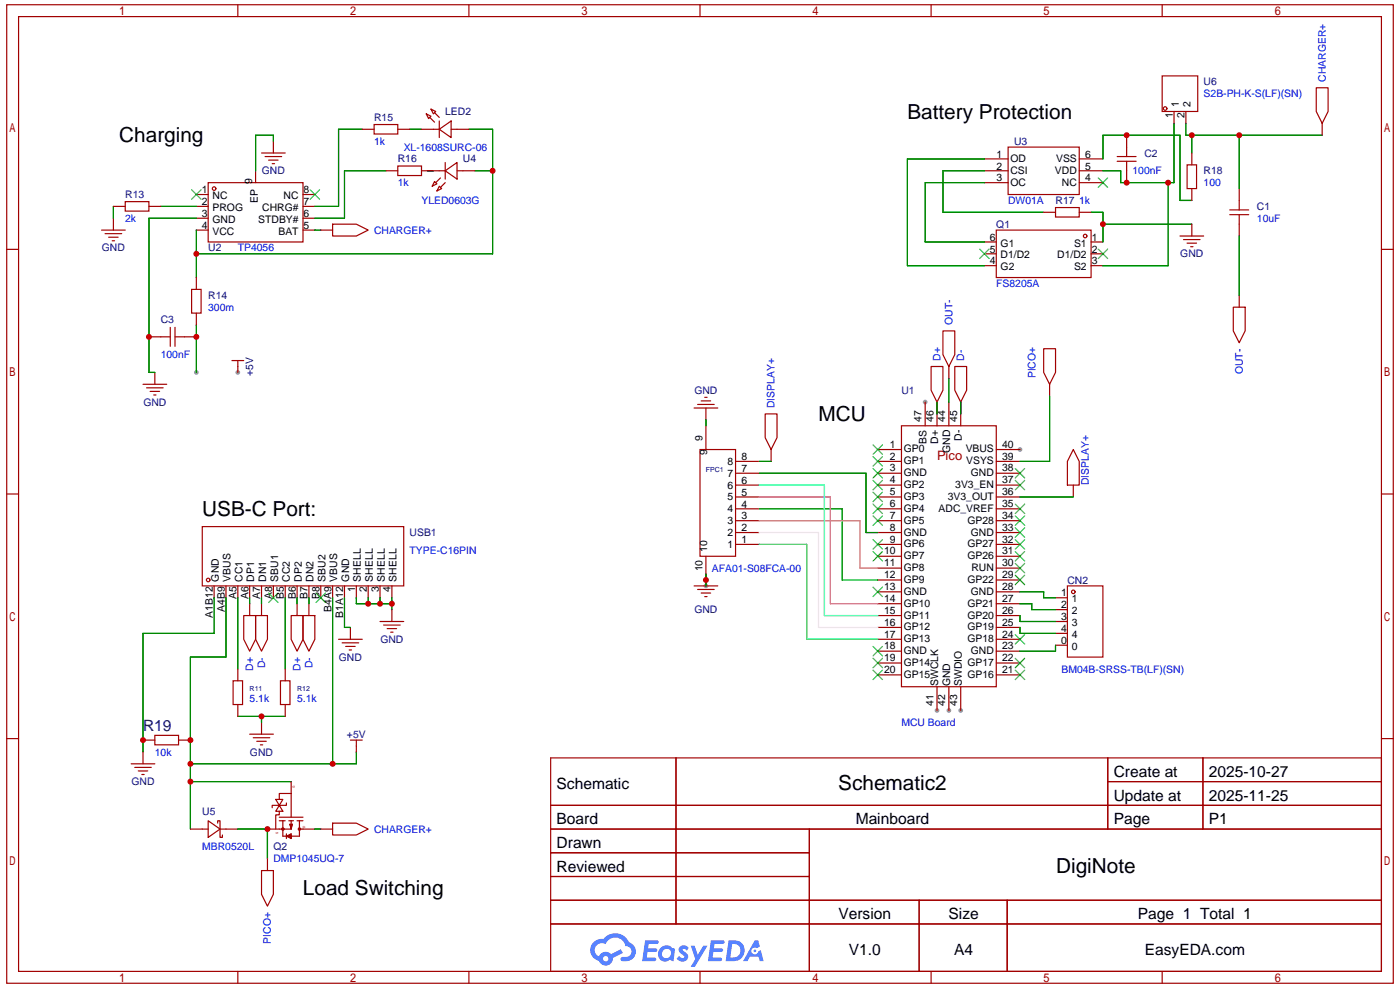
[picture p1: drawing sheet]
<svg xmlns="http://www.w3.org/2000/svg" width="297mm" height="210mm" viewBox="0 0 297 210" stroke-linecap="round" stroke-linejoin="round" font-family="sans-serif">
<g fill="#999">
<circle cx="203.9" cy="150.7" r=".5"/>
<circle cx="201.4" cy="150.7" r=".5"/>
<circle cx="198.9" cy="150.7" r=".5"/>
<circle cx="216.5" cy="95.3" r=".5"/>
<circle cx="196.4" cy="85.3" r=".5"/>
<circle cx="50.5" cy="79" r=".5"/>
<circle cx="41.7" cy="79" r=".5"/>
<circle cx="149.8" cy="124.3" r=".5"/>
</g>
<g fill="none" stroke="#a10000" stroke-width=".25">
<path d="M1.4 1h294.4v207.5h-294.4zM3.9 3.5h289.3v202.5h-289.3zM50.5 1v2.5M99.5 1v2.5M148.6 1v2.5M197.6 1v2.5M246.7 1v2.5M1.4 52.9h2.5M293.2 52.9h2.6M1.4 104.8h2.5M293.2 104.8h2.6M1.4 156.7h2.5"/>
<path d="M293.2 156.7h2.6M116.9 160.7h176.3v45.3h-176.3zM116.9 170.8h176.3M116.9 175.8h176.3M143.5 160.7v35.3M171.8 175.8v30.2M235.1 160.7v15.1M235.1 165.8h58.1M255.4 160.7v15.1M116.9 180.9h54.9M116.9 190.9h176.3M116.9 185.9h54.9"/>
<path d="M116.9 196h176.3M195.1 190.9v15.1M213.8 190.9v15.1M50.5 206v2.5M99.5 206v2.5M148.6 206v2.5M197.6 206v2.5M246.7 206v2.5"/>
</g>
<g fill="#5487ff">
<path d="M144.4 200.8a1.29 1.29 0 0 1 1.8 .2l-.4 .7a.54 .54 0 0 0-.9-.3l.1 .2a1.27 1.27 0 0 1 .8 2 1.52 1.52 0 0 1-2.2-.3l.5-.6 .8 .5a.31 .31 0 0 0 .4-.3 .31 .31 0 0 0-.3-.3 1.11 1.11 0 0 1-.6-1.8z"/>
<path d="M146.6 200.6h.8l.7 1.9 1.2-1.9h.9l-2.7 4.5h-.9l1-1.7z"/>
<path d="M136.9 199.4h1.7a1.29 1.29 0 0 1 1.2 .2 .39 .39 0 0 1-.4 .6h-1.7l-.1 .9h1.6a.39 .39 0 0 1 .3 .5 .39 .39 0 0 1-.4 .3h-1.6l-.2 1.2h1.3a.45 .45 0 0 1 .5 .1 .45 .45 0 0 1 .2 .5l-.4 .2h-2.6z"/>
<path d="M150.9 199.4h1.6a1.31 1.31 0 0 1 1.3 .2 .39 .39 0 0 1-.4 .6h-1.7l-.2 .9h1.7a.39 .39 0 0 1 .3 .5 .39 .39 0 0 1-.4 .3h-1.7l-.1 1.2h1.3a.45 .45 0 0 1 .5 .1 .45 .45 0 0 1 .1 .5l-.3 .2h-2.6z"/>
<path d="M160.2 199.4h.7l.4 1.4-.6 .3a.75 .75 0 0 0-1.1 .3 .75 .75 0 0 0 .4 1 .75 .75 0 0 0 1-.6l.5-.3 .6 2.4h-.8l-.3-1h-1.8l-.5 1h-1z"/>
<path d="M154.7 199.4l-.7 4.5h1.5a2.25 2.25 0 0 0 2.6-2.3 2.25 2.25 0 0 0-2.7-2.2zM155.4 200.2a1.49 1.49 0 0 1 1.8 1.5 1.49 1.49 0 0 1-1.9 1.4h-.3z"/>
<path d="M140.1 201.2a1.57 1.57 0 0 0-.1 2.2 1.57 1.57 0 0 0 2.2 .1l.8 .4 .3-2.5-.2-.3h-.4a1.58 1.58 0 0 0-2.6 .1zM140.8 201.6a.97 .97 0 0 1 1.6 .4 .97 .97 0 0 1-1 1.2 .93 .93 0 0 1-.9-.6 .93 .93 0 0 1 .3-1z"/>
<path d="M126 199.8a2.34 2.34 0 0 0 1.1 4 1.53 1.53 0 0 0 1.8 1 1.53 1.53 0 0 0 1.2-1.6l2.1-1.1-.4-.8-2.1 1.1a1.56 1.56 0 0 0-2.6 .4 1.48 1.48 0 0 1-.7-2 1.48 1.48 0 0 1 2.2-.5 2.21 2.21 0 0 1 2.2-1.4 2.21 2.21 0 0 1 2 1.8 1.15 1.15 0 0 1 1.2 1 1.15 1.15 0 0 1-1 1.3h-.7a.46 .46 0 0 0-.6 .3 .46 .46 0 0 0 .4 .6 2.15 2.15 0 0 0 2.5-1 2.15 2.15 0 0 0-.3-2.6l-.8-.4a3.2 3.2 0 0 0-5.4-.8l-1.1 .1zM128 203.3a.6 .6 0 0 1 1.2 0 .6 .6 0 0 1-1.2 0z"/>
<circle cx="160.2" cy="201.7" r=".28"/>
</g>
<g fill="none" stroke="#a10000" stroke-width=".25">
<path d="M246.7 16.1h7.5v7.5h-7.5zM279.4 18.6h2.5v5l-1.2 2.6-1.3-2.6zM44.2 38.7h20.1v12.6h-20.1zM54.3 36.2v2.5M55.5 32.5h5M56.3 33.2h3.5M57 34h2M57.8 34.7h.5M58 29.9v2.6M76.9 27.4h2.5M79.4 26.4h5v2h-5zM81.9 36.2h2.5"/>
<path d="M84.4 35.2h5.1v2h-5.1zM84.4 27.4h2.6M89.5 36.2h5M89.5 27.4h3.7M90.5 24.1l1 .6-.5 .5zM91.2 24.9l1 1M91.5 23.1l1 .5-.5 .5zM92.2 38.5l.5 .5-1 .5zM92.2 23.9l1 1M93.2 39.5l.5 .5-1 .5zM93.2 27.4l2.6-1.7v3.5zM93.2 25.7v3.5"/>
<path d="M93.5 37.7l-1 1M94.5 36.2l2.5-1.7v3.5zM94.5 38.7l-1 1M94.5 34.5v3.5M95.8 27.4h3.7M97 36.2h3.8M209 33.7h5M209 36.2h5M209 38.7h5M214 31.2h15.1v10.1h-15.1zM229.1 33.7h5M229.1 36.2h5"/>
<path d="M229.1 38.7h5M237.1 33.2h4.1M237.1 34.2h4.1M239.2 28.7v4.5M239.2 34.2v4.5M249.2 23.6v2.6M251.7 23.6v2.6M252 35h2v5h-2zM253 32.5v2.5M253 40v2.5M263.1 40v4.5M280.7 26.2v2.5"/>
<path d="M21.6 48.8h5M22.3 49.6h3.5M23.1 50.3h2M23.8 51.1h.5M24.1 43.8h2.5M24.1 46.3v2.5M26.6 42.8h5v2h-5zM31.6 43.8h2.5M41.7 41.3h2.5M41.7 43.8h2.5M41.7 46.3h2.5M41.7 48.8h2.5"/>
<path d="M41.7 58.9v2.5M64.3 41.3h2.5M64.3 43.8h2.5M64.3 46.3h2.5M64.3 48.8h2.5M68.1 48.8h2.5M70.6 47.5h5l2.6 1.3-2.6 1.3h-5zM209 51.3h2.5M209 53.8h2.5M209 56.3h2.5M211.5 48.8h20.1v10.1h-20.1zM221.5 45h2.6"/>
<path d="M224.1 44h5v2h-5zM229.1 45h2.5M231.6 51.3h2.5M231.6 53.8h2.5M231.6 56.3h2.5M250.5 50.1h5M251.2 50.8h3.5M252 51.6h2M252.7 52.3h.5M253 47.5v2.6M261 44.5h4.1M261 45.5h4.1"/>
<path d="M263.1 45.5v4.6M31.6 71.4h4.5M32.9 79v2.5M36.1 69.4v4.1M37.1 69.4v4.1M37.1 71.4h4.6M40.7 61.4h2v5h-2zM41.7 66.4v2.5M49.2 76.5h2.5M50.5 76.5v2.5M197.6 77.7h2.6v5.1l-1.3 2.5-1.3-2.5zM200.2 70.2h2.5v5l-1.3 2.5-1.2-2.5z"/>
<path d="M201.4 77.7v2.5M202.7 77.7h2.5v5.1l-1.3 2.5-1.2-2.5zM221.5 74h2.6v5l-1.3 2.5-1.3-2.5zM261.8 65.2h2.5v5l-1.2 2.5-1.3-2.5zM263.1 62.6v2.6M30.4 81.5h5M31.1 82.3h3.5M31.9 83h2M32.6 83.8h.5M147.3 86.5h5.1M148.1 85.8h3.5M148.6 95.3h7.5v22.7h-7.5z"/>
<path d="M148.8 85h2.1M149.6 84.3h.5M149.8 86.5v2.6M149.8 90.3v5M156.1 97.9h5.1M162.4 87.8h2.5v5l-1.2 2.5-1.3-2.5zM163.7 95.3v2.6M186.3 95.3h5.1M186.3 97.9h5.1M191.4 90.3h20.1v55.4h-20.1zM196.4 85.3v5M198.9 85.3v5"/>
<path d="M201.4 85.3v5M203.9 85.3v5M211.5 95.3h5M211.5 97.9h5M222.8 81.5v2.5M227.8 95.3l1.3 2.6v5h-2.5v-5zM42.9 111.7h42.8v12.6h-42.8zM149.8 118v6.3M156.1 100.4h5.1M156.1 102.9h5.1M156.1 105.4h5.1M156.1 107.9h5.1"/>
<path d="M156.1 110.4h5.1M156.1 113h5.1M156.1 115.5h5.1M186.3 100.4h5.1M186.3 102.9h5.1M186.3 105.4h5.1M186.3 107.9h5.1M186.3 110.4h5.1M186.3 113h5.1M186.3 115.5h5.1M186.3 118h5.1M211.5 100.4h5"/>
<path d="M211.5 102.9h5M211.5 105.4h5M211.5 107.9h5M211.5 110.4h5M211.5 113h5M211.5 115.5h5M211.5 118h5M227.8 102.9v2.5M45.5 124.3v2.5M48 124.3v2.5M50.5 124.3v2.5M51.7 130.6h2.6v5l-1.3 2.5-1.3-2.5z"/>
<path d="M53 124.3v2.5M53 128v2.6M54.3 130.6h2.5v5l-1.3 2.5-1.2-2.5zM55.5 124.3v2.5M55.5 128v2.6M58 124.3v2.5M60.5 124.3v2.5M61.8 130.6h2.5v5l-1.2 2.5-1.3-2.5zM63.1 124.3v2.5M63.1 128v2.6M64.3 130.6h2.5v5l-1.2 2.5-1.3-2.5zM65.6 124.3v2.5"/>
<path d="M65.6 128v2.6M68.1 124.3v2.5M70.6 124.3v2.5M71.9 135.6h5M72.6 136.3h3.5M73.1 124.3v2.5M73.4 137.1h2M74.1 137.9h.5M74.4 133.1v2.5M75.6 124.3v2.5M78.2 124.3v2.5M80.7 124.3v2.5"/>
<path d="M80.7 131.8h5M81.4 132.6h3.5M82.2 133.3h2M82.9 134.1h.5M83.2 124.3v2.5M83.2 129.3v2.5M147.3 124.3h5.1M148.1 125h3.5M148.8 125.8h2.1M149.6 126.5h.5M186.3 120.5h5.1M186.3 123h5.1"/>
<path d="M186.3 125.5h5.1M186.3 128h5.1M186.3 130.6h5.1M186.3 133.1h5.1M186.3 135.6h5.1M186.3 138.1h5.1M211.5 120.5h5M211.5 123h5M211.5 125.5h5M211.5 128h5M211.5 130.6h5M211.5 133.1h5"/>
<path d="M211.5 135.6h5M211.5 138.1h5M224.1 131.8h2.5M224.1 126.8h2.5M224.1 129.3h2.5M224.1 134.3h2.5M224.1 136.8h2.5M226.6 124.3h7.5v15.1h-7.5zM30.4 157h2.5M30.4 159.5v2.5M32.9 156h5v2h-5zM37.9 157h2.5"/>
<path d="M49.5 144.4h2v5h-2zM50.5 141.9v2.5M50.5 149.4v2.5M53 155.7h5M53.8 156.5h3.5M54.5 157.2h2M55.3 158h.5M55.5 153.2v2.5M59.5 144.4h2.1v5h-2.1zM60.5 141.9v2.5M60.5 149.4v2.5M74.4 157h2.5"/>
<path d="M75.6 157v2.5M186.3 140.6h5.1M186.3 143.1h5.1M198.9 145.7v5M201.4 145.7v5M203.9 145.7v5M211.5 140.6h5M211.5 143.1h5M27.8 162h5.1M28.6 162.8h3.5M29.4 163.5h2M30.1 164.3h.5"/>
<path d="M40.4 175.8h3.8M44.2 174.1l2.5 1.7-2.5 1.8zM46.2 174.6v-.5h.5v3.5h.5v-.5M46.7 175.8h3.8M56.8 175.8h5M58.5 169.6h1.5l-.7 1.2zM59.3 170.8l.7 1.3h-1.5zM59.3 172.1v.7h-.8v3M59.3 174.1h1.2M59.3 173.3h5M60 174.1v3.3h3.6v-3.3M60.8 170.3v.5h-3v.5"/>
<path d="M60.8 177.4l1-.6v1.1zM60.8 176.8v1.1M61.3 174.1h1M61.3 177.4l.5 .2M61.3 177.4l.3 .2M61.6 174.8l.2 1M61.6 174.8h.5M61.6 174.8l.2 .8 .3-.8M61.6 174.8l.2 .5M61.6 177.1l-.3 .3M61.8 168.3h-2.5v1.3M61.8 165.8v7.5"/>
<path d="M61.8 174.1v1.7M61.8 177.1l-.5 .3M62.1 174.8l-.3 1M63.1 174.1h1.2M63.6 175.8h3.2M68.1 175.8h2.5M70.6 174.6h5l2.6 1.2-2.6 1.3h-5zM55.5 184.6h2.5v5.1l-1.2 2.5-1.3-2.5zM56.8 182.1v2.5"/>
<circle cx="45.4" cy="40" r=".38"/>
<circle cx="247.3" cy="23" r=".38"/>
<circle cx="230.3" cy="50.1" r=".38"/>
<circle cx="44.2" cy="123" r=".38"/>
<circle cx="227.8" cy="125.5" r=".38"/>
<circle cx="60" cy="175.8" r=".25"/>
<circle cx="63.6" cy="175.8" r=".25"/>
</g>
<g fill="none" stroke="#3c3" stroke-width=".25">
<path d="M233.1 37.7l2 2M235.1 37.7l-2 2M40.7 40.2l2 2.1M42.7 40.2l-2 2.1M65.8 40.2l2 2.1M67.8 40.2l-2 2.1M208 52.8l2 2M210 52.8l-2 2M233.1 52.8l2 2M235.1 52.8l-2 2M185.3 99.4l2 2M185.3 96.9l2 2"/>
<path d="M185.3 94.3l2 2M187.3 99.4l-2 2M187.3 96.9l-2 2M187.3 94.3l-2 2M215.5 99.4l2 2M217.5 99.4l-2 2M185.3 117l2 2M185.3 114.5l2 2M185.3 109.4l2 2M185.3 106.9l2 2M185.3 104.4l2 2M185.3 101.9l2 2"/>
<path d="M187.3 117l-2 2M187.3 114.5l-2 2M187.3 109.4l-2 2M187.3 106.9l-2 2M187.3 104.4l-2 2M187.3 101.9l-2 2M215.5 101.9l2 2M215.5 106.9l2 2M215.5 109.4l2 2M215.5 111.9l2 2.1M215.5 114.5l2 2M215.5 117l2 2"/>
<path d="M215.5 119.5l2 2M217.5 101.9l-2 2M217.5 106.9l-2 2M217.5 109.4l-2 2M217.5 111.9l-2 2.1M217.5 114.5l-2 2M217.5 117l-2 2M217.5 119.5l-2 2M57 125.8l2 2M59 125.8l-2 2M67.1 125.8l2 2M69.1 125.8l-2 2"/>
<path d="M185.3 139.6l2 2M185.3 137.1l2 2M185.3 124.5l2 2M187.3 137.1l-2 2M187.3 139.6l-2 2M187.3 124.5l-2 2M215.5 122l2 2M215.5 134.6l2 2M215.5 139.6l2 2M217.5 122l-2 2M217.5 134.6l-2 2M217.5 139.6l-2 2"/>
<path d="M185.3 142.1l2 2M187.3 142.1l-2 2M215.5 142.1l2 2M217.5 142.1l-2 2"/>
</g>
<g fill="none" stroke="#008700" stroke-width=".25">
<path d="M58 29.9v-1.2h-3.7v7.5M76.9 27.4h-5v16.4h-5.1M81.9 36.2h-8.8v10.1h-6.3M87 27.4h2.5M90.7 36.2h1.3M99.5 27.4h5.1v26.4h-62.9M100.8 36.2h3.8M209 36.2h-8.8v8.8h21.3M209 33.7h-16.4v22.6h16.4M209 38.7h-12.6v12.6h12.6M234.1 33.7v-5h16.4v13.8h2.5M248 38.7v17.6h-13.9"/>
<path d="M249.2 26.2v12.5h-11.3v-2.5h-3.8M251.7 26.2v2.5h29M253 28.7v3.8M263.1 28.7v11.3M24.1 43.8v2.5M34.1 43.8h7.6M41.7 48.8v10.1M41.7 46.3h-10.1v32.7h1.3M66.8 48.8h1.3M231.6 45h2.5v6.3M234.1 47.5h18.9M263.1 50.1v12.5"/>
<path d="M41.7 68.9v10.1M149.8 89.1v1.2M161.2 97.9h2.5M198.9 85.3v2.5M201.4 80.2v5.1M203.9 85.3v2.5M222.8 84v13.9h-6.3M161.2 100.4h22.6v12.6h2.5M216.5 105.4h11.3M45.5 126.8v7.5h-15.1v25.2M48 126.8v12.6h-7.6v36.4M50.5 126.8v15.1"/>
<path d="M53 126.8v1.2M55.5 126.8v1.2M60.5 126.8v15.1M63.1 126.8v1.2M65.6 126.8v1.2M70.6 126.8v35.2M73.1 126.8v6.3h1.3M75.6 126.8v1.2h7.6M78.2 126.8v1.2M80.7 126.8v1.2M83.2 126.8v2.5M149.8 121.8v2.5"/>
<path d="M216.5 128h2.5v1.3h5.1M216.5 133.1v1.2h7.6M216.5 125.5h5v1.3h2.6M216.5 130.6v1.2h7.6M224.1 136.8v1.3h-7.6M50.5 151.9h10M55.5 151.9v1.3M75.6 159.5v2.5h-35.2M40.4 165.8h21.4M50.5 175.8h6.3v6.3M66.8 175.8h1.3"/>
</g>
<path d="M161.2 115.5h10v20.1h15.1" fill="none" stroke="#0c9" stroke-width=".25"/>
<path d="M161.2 113h12.5v20.1h12.6" fill="none" stroke="#fcf" stroke-width=".25"/>
<path d="M161.2 107.9h17.6v15.1h7.5" fill="none" stroke="#0f0" stroke-width=".25"/>
<path d="M161.2 110.4h21.4v10.1h3.7" fill="none" stroke="#f96" stroke-width=".25"/>
<path d="M161.2 105.4h15.1v22.6h10" fill="none" stroke="#f0f" stroke-width=".25"/>
<path d="M161.2 102.9h13.8v27.7h11.3" fill="none" stroke="#0ff" stroke-width=".25"/>
<g fill="#c00">
<circle cx="78.2" cy="128" r=".63"/>
<circle cx="80.7" cy="128" r=".63"/>
<circle cx="83.2" cy="128" r=".63"/>
<circle cx="30.4" cy="157" r=".63"/>
<circle cx="55.5" cy="151.9" r=".63"/>
<circle cx="40.4" cy="157" r=".63"/>
<circle cx="40.4" cy="162" r=".63"/>
<circle cx="40.4" cy="165.8" r=".63"/>
<circle cx="70.6" cy="162" r=".63"/>
<circle cx="104.6" cy="36.2" r=".63"/>
<circle cx="41.7" cy="53.8" r=".63"/>
<circle cx="31.6" cy="71.4" r=".63"/>
<circle cx="41.7" cy="71.4" r=".63"/>
<circle cx="248" cy="38.7" r=".63"/>
<circle cx="239.2" cy="38.7" r=".63"/>
<circle cx="239.2" cy="28.7" r=".63"/>
<circle cx="234.1" cy="47.5" r=".63"/>
<circle cx="253" cy="28.7" r=".63"/>
<circle cx="263.1" cy="28.7" r=".63"/>
<circle cx="56.8" cy="175.8" r=".63"/>
<circle cx="149.8" cy="123" r=".63"/>
</g>
<g font-size="4.4">
<text x="192.6" y="25.2">Battery Protection</text>
<text x="25.3" y="30.2">Charging</text>
<text x="173.7" y="89.3">MCU</text>
<text x="42.9" y="109.4">USB-C Port:</text>
<text x="177.9" y="167.6">Schematic2</text>
<text x="224.2" y="185.2">DigiNote</text>
<text x="64.3" y="189.9">Load Switching</text>
</g>
<text font-size="3.3" fill="#000080" x="30.4" y="155">R19</text>
<g font-size="3.3">
<text x="118.2" y="167.3">Schematic</text>
<text x="236.4" y="164.8">Create at</text>
<text x="256.6" y="164.8">2025-10-27</text>
<text x="236.4" y="169.8">Update at</text>
<text x="256.6" y="169.8">2025-11-25</text>
<text x="118.2" y="174.9">Board</text>
<text x="118.2" y="179.9">Drawn</text>
<text x="181.6" y="174.9">Mainboard</text>
<text x="236.4" y="174.9">Page</text>
<text x="256.6" y="174.9">P1</text>
<text x="118.2" y="184.9">Reviewed</text>
<text x="178" y="195">Version</text>
<text x="201.4" y="195">Size</text>
<text x="241.5" y="195">Page 1 Total 1</text>
<text x="180.2" y="202.5">V1.0</text>
<text x="202.6" y="202.5">A4</text>
<text x="243" y="202.5">EasyEDA.com</text>
</g>
<text font-size="2.8" fill="#a00000" x="198.9" y="97.7">Pico</text>
<g font-size="2.2" fill="#00f">
<text x="281.4" y="17.4" transform="rotate(-90 281.4 17.4)">CHARGER+</text>
<text x="255.5" y="20.6">S2B-PH-K-S(LF)(SN)</text>
<text x="79.4" y="30.7">1k</text>
<text x="85.7" y="31.9">XL-1608SURC-06</text>
<text x="84.4" y="39.5">1k</text>
<text x="240.4" y="37">100nF</text>
<text x="255.5" y="39.5">100</text>
<text x="26.6" y="47">2k</text>
<text x="89.5" y="43.3">YLED0603G</text>
<text x="214" y="43.3">DW01A</text>
<text x="229.1" y="43.3">1k</text>
<text x="266.8" y="47">10uF</text>
<text x="50.5" y="53.3">TP4056</text>
<text x="79.4" y="49.6">CHARGER+</text>
<text x="44.2" y="65.9">300m</text>
<text x="211.5" y="60.9">FS8205A</text>
<text x="202.2" y="68.9" transform="rotate(-90 202.2 68.9)">OUT-</text>
<text x="34.1" y="76">100nF</text>
<text x="199.7" y="76.5" transform="rotate(-90 199.7 76.5)">D+</text>
<text x="204.7" y="76.5" transform="rotate(-90 204.7 76.5)">D-</text>
<text x="219.8" y="80.2" transform="rotate(-90 219.8 80.2)">PICO+</text>
<text x="263.8" y="79.3" transform="rotate(-90 263.8 79.3)">OUT-</text>
<text x="164.4" y="86.5" transform="rotate(-90 164.4 86.5)">DISPLAY+</text>
<text x="231.1" y="102.9" transform="rotate(-90 231.1 102.9)">DISPLAY+</text>
<text x="87" y="117.5">TYPE-C16PIN</text>
<text x="151.1" y="121.3">AFA01-S08FCA-00</text>
<text x="53.8" y="142.2" transform="rotate(-90 53.8 142.2)">D+</text>
<text x="56.3" y="141.7" transform="rotate(-90 56.3 141.7)">D-</text>
<text x="63.8" y="142.2" transform="rotate(-90 63.8 142.2)">D+</text>
<text x="66.3" y="141.7" transform="rotate(-90 66.3 141.7)">D-</text>
<text x="225.3" y="142.6">BM04B-SRSS-TB(LF)(SN)</text>
<text x="53" y="148.9">5.1k</text>
<text x="63.1" y="148.9">5.1k</text>
<text x="191.4" y="154">MCU Board</text>
<text x="32.9" y="160.2">10k</text>
<text x="79.4" y="176.6">CHARGER+</text>
<text x="42.9" y="180.4">MBR0520L</text>
<text x="58" y="182.9">DMP1045UQ-7</text>
<text x="57.5" y="200.1" transform="rotate(-90 57.5 200.1)">PICO+</text>
</g>
<g font-size="2.2">
<text x="250.2" y="22.7" transform="rotate(-90 250.2 22.7)">1</text>
<text x="252.7" y="22.7" transform="rotate(-90 252.7 22.7)">2</text>
<text x="248.9" y="25" transform="rotate(-90 248.9 25)">1</text>
<text x="251.5" y="25" transform="rotate(-90 251.5 25)">2</text>
<text x="211.5" y="36">2</text>
<text x="211.5" y="33.4">1</text>
<text x="214.5" y="34.4">OD</text>
<text x="224.2" y="34.4">VSS</text>
<text x="230.3" y="33.4">6</text>
<text x="230.3" y="36">5</text>
<text x="42.8" y="41">1</text>
<text x="53.5" y="39.1" transform="rotate(-90 53.5 39.1)">9</text>
<text x="64.4" y="41">8</text>
<text x="211.5" y="38.5">3</text>
<text x="214.5" y="39.5">OC</text>
<text x="214.5" y="37">CSI</text>
<text x="223.9" y="37">VDD</text>
<text x="225.4" y="39.5">NC</text>
<text x="230.3" y="38.5">4</text>
<text x="42.8" y="43.5">2</text>
<text x="42.8" y="46">3</text>
<text x="45.1" y="42.2">NC</text>
<text x="45.1" y="44.8">PROG</text>
<text x="45.1" y="47.3">GND</text>
<text x="54.8" y="43.1" transform="rotate(-90 54.8 43.1)">EP</text>
<text x="54.8" y="47.3">STDBY#</text>
<text x="55.7" y="44.8">CHRG#</text>
<text x="60.2" y="42.2">NC</text>
<text x="64.4" y="46">6</text>
<text x="64.4" y="43.5">7</text>
<text x="42.8" y="48.5">4</text>
<text x="45.1" y="49.8">VCC</text>
<text x="59.1" y="49.8">BAT</text>
<text x="64.4" y="48.5">5</text>
<text x="210.1" y="53.6">5</text>
<text x="210.1" y="51">6</text>
<text x="212.4" y="52.3">G1</text>
<text x="228" y="52.3">S1</text>
<text x="231.7" y="51">1</text>
<text x="231.7" y="53.6">2</text>
<text x="210.1" y="56.1">4</text>
<text x="212.4" y="57.3">G2</text>
<text x="212.4" y="54.8">D1/D2</text>
<text x="224.4" y="54.8">D1/D2</text>
<text x="228" y="57.3">S2</text>
<text x="231.7" y="56.1">3</text>
<text x="195.6" y="89.4" transform="rotate(-90 195.6 89.4)">47</text>
<text x="198.1" y="89.4" transform="rotate(-90 198.1 89.4)">46</text>
<text x="200.7" y="89.4" transform="rotate(-90 200.7 89.4)">44</text>
<text x="203.2" y="89.4" transform="rotate(-90 203.2 89.4)">45</text>
<text x="149.1" y="93.6" transform="rotate(-90 149.1 93.6)">9</text>
<text x="188.9" y="95">1</text>
<text x="191.9" y="96">GP0</text>
<text x="196.6" y="94.1" transform="rotate(-90 196.6 94.1)">BS</text>
<text x="199.2" y="94.1" transform="rotate(-90 199.2 94.1)">D+</text>
<text x="204.2" y="93.5" transform="rotate(-90 204.2 93.5)">D-</text>
<text x="205" y="96">VBUS</text>
<text x="212.7" y="95">40</text>
<text x="150.1" y="96.6" transform="rotate(-90 150.1 96.6)">9</text>
<text x="154.4" y="101.1">7</text>
<text x="154.4" y="98.6">8</text>
<text x="157.4" y="100.1">7</text>
<text x="157.4" y="97.6">8</text>
<text x="188.9" y="100">3</text>
<text x="188.9" y="97.5">2</text>
<text x="191.9" y="101">GND</text>
<text x="191.9" y="98.5">GP1</text>
<text x="201.7" y="96.1" transform="rotate(-90 201.7 96.1)">GND</text>
<text x="205.1" y="98.5">VSYS</text>
<text x="206.1" y="101">GND</text>
<text x="212.7" y="97.5">39</text>
<text x="212.7" y="100">38</text>
<text x="154.4" y="106.1">5</text>
<text x="154.4" y="103.6">6</text>
<text x="157.4" y="107.6">4</text>
<text x="157.4" y="105.1">5</text>
<text x="157.4" y="102.6">6</text>
<text x="188.9" y="107.5">6</text>
<text x="188.9" y="105">5</text>
<text x="188.9" y="102.5">4</text>
<text x="191.9" y="106">GP3</text>
<text x="191.9" y="103.5">GP2</text>
<text x="201.2" y="106">3V3_OUT</text>
<text x="202.8" y="103.5">3V3_EN</text>
<text x="212.7" y="102.5">37</text>
<text x="212.7" y="105">36</text>
<text x="212.7" y="107.5">35</text>
<text x="154.4" y="113.7">2</text>
<text x="154.4" y="111.2">3</text>
<text x="154.4" y="108.7">4</text>
<text x="157.4" y="112.7">2</text>
<text x="157.4" y="110.2">3</text>
<text x="188.9" y="112.6">8</text>
<text x="188.9" y="110.1">7</text>
<text x="191.9" y="113.6">GND</text>
<text x="191.9" y="111.1">GP5</text>
<text x="191.9" y="108.5">GP4</text>
<text x="199.2" y="108.5">ADC_VREF</text>
<text x="205.3" y="111.1">GP28</text>
<text x="206.1" y="113.6">GND</text>
<text x="212.7" y="110.1">34</text>
<text x="212.7" y="112.6">33</text>
<text x="150.1" y="117" transform="rotate(-90 150.1 117)">10</text>
<text x="154.4" y="116.2">1</text>
<text x="157.4" y="115.2">1</text>
<text x="187.6" y="117.6">10</text>
<text x="188.9" y="115.1">9</text>
<text x="191.9" y="118.6">GP7</text>
<text x="191.9" y="116.1">GP6</text>
<text x="205.3" y="116.1">GP27</text>
<text x="205.3" y="118.6">GP26</text>
<text x="212.7" y="115.1">32</text>
<text x="212.7" y="117.6">31</text>
<text x="46.4" y="123.3" transform="rotate(-90 46.4 123.3)">GND</text>
<text x="49" y="123.3" transform="rotate(-90 49 123.3)">VBUS</text>
<text x="51.5" y="123.3" transform="rotate(-90 51.5 123.3)">CC1</text>
<text x="54" y="123.3" transform="rotate(-90 54 123.3)">DP1</text>
<text x="56.5" y="123.3" transform="rotate(-90 56.5 123.3)">DN1</text>
<text x="59" y="123.3" transform="rotate(-90 59 123.3)">SBU1</text>
<text x="61.5" y="123.3" transform="rotate(-90 61.5 123.3)">CC2</text>
<text x="64" y="123.3" transform="rotate(-90 64 123.3)">DP2</text>
<text x="66.6" y="123.3" transform="rotate(-90 66.6 123.3)">DN2</text>
<text x="69.1" y="123.3" transform="rotate(-90 69.1 123.3)">SBU2</text>
<text x="71.6" y="123.3" transform="rotate(-90 71.6 123.3)">VBUS</text>
<text x="74.1" y="123.3" transform="rotate(-90 74.1 123.3)">GND</text>
<text x="75.4" y="125.6" transform="rotate(-90 75.4 125.6)">1</text>
<text x="76.6" y="123.3" transform="rotate(-90 76.6 123.3)">SHELL</text>
<text x="77.9" y="125.6" transform="rotate(-90 77.9 125.6)">2</text>
<text x="79.1" y="123.3" transform="rotate(-90 79.1 123.3)">SHELL</text>
<text x="80.4" y="125.6" transform="rotate(-90 80.4 125.6)">3</text>
<text x="81.7" y="123.3" transform="rotate(-90 81.7 123.3)">SHELL</text>
<text x="82.9" y="125.6" transform="rotate(-90 82.9 125.6)">4</text>
<text x="84.2" y="123.3" transform="rotate(-90 84.2 123.3)">SHELL</text>
<text x="149.1" y="121.2" transform="rotate(-90 149.1 121.2)">10</text>
<text x="187.6" y="125.2">13</text>
<text x="187.6" y="122.6">12</text>
<text x="187.6" y="120.1">11</text>
<text x="191.9" y="123.6">GP9</text>
<text x="191.9" y="121.1">GP8</text>
<text x="205.3" y="123.6">GP22</text>
<text x="206.2" y="121.1">RUN</text>
<text x="212.7" y="120.1">30</text>
<text x="212.7" y="122.6">29</text>
<text x="212.7" y="125.2">28</text>
<text x="45.2" y="131" transform="rotate(-90 45.2 131)">A1B12</text>
<text x="47.7" y="129.8" transform="rotate(-90 47.7 129.8)">A4B9</text>
<text x="50.2" y="127.1" transform="rotate(-90 50.2 127.1)">A5</text>
<text x="52.7" y="127.1" transform="rotate(-90 52.7 127.1)">A6</text>
<text x="55.2" y="127.1" transform="rotate(-90 55.2 127.1)">A7</text>
<text x="57.8" y="127.1" transform="rotate(-90 57.8 127.1)">A8</text>
<text x="60.3" y="127.1" transform="rotate(-90 60.3 127.1)">B5</text>
<text x="62.8" y="127.1" transform="rotate(-90 62.8 127.1)">B6</text>
<text x="65.3" y="127.1" transform="rotate(-90 65.3 127.1)">B7</text>
<text x="67.8" y="127.1" transform="rotate(-90 67.8 127.1)">B8</text>
<text x="70.3" y="129.8" transform="rotate(-90 70.3 129.8)">B4A9</text>
<text x="72.8" y="131" transform="rotate(-90 72.8 131)">B1A12</text>
<text x="187.6" y="130.2">15</text>
<text x="187.6" y="127.7">14</text>
<text x="191.9" y="131.2">GP11</text>
<text x="191.9" y="128.7">GP10</text>
<text x="191.9" y="126.2">GND</text>
<text x="205.3" y="128.7">GP21</text>
<text x="205.3" y="131.2">GP20</text>
<text x="206.1" y="126.2">GND</text>
<text x="212.7" y="127.7">27</text>
<text x="212.7" y="130.2">26</text>
<text x="225.2" y="126.5">1</text>
<text x="225.2" y="129">2</text>
<text x="225.2" y="131.5">3</text>
<text x="227.5" y="127.8">1</text>
<text x="227.5" y="130.3">2</text>
<text x="187.6" y="137.7">18</text>
<text x="187.6" y="135.2">17</text>
<text x="187.6" y="132.7">16</text>
<text x="191.9" y="136.2">GP13</text>
<text x="191.9" y="133.7">GP12</text>
<text x="205.3" y="133.7">GP19</text>
<text x="205.3" y="136.2">GP18</text>
<text x="212.7" y="132.7">25</text>
<text x="212.7" y="135.2">24</text>
<text x="212.7" y="137.7">23</text>
<text x="225.2" y="134.1">4</text>
<text x="225.2" y="136.6">0</text>
<text x="227.5" y="132.8">3</text>
<text x="227.5" y="135.3">4</text>
<text x="227.5" y="137.8">0</text>
<text x="187.6" y="142.8">20</text>
<text x="187.6" y="140.2">19</text>
<text x="191.9" y="143.8">GP15</text>
<text x="191.9" y="141.3">GP14</text>
<text x="191.9" y="138.7">GND</text>
<text x="205.3" y="141.3">GP17</text>
<text x="205.3" y="143.8">GP16</text>
<text x="206.1" y="138.7">GND</text>
<text x="212.7" y="140.2">22</text>
<text x="212.7" y="142.8">21</text>
<text x="198.1" y="149.7" transform="rotate(-90 198.1 149.7)">41</text>
<text x="199.2" y="145.5" transform="rotate(-90 199.2 145.5)">SWCLK</text>
<text x="200.7" y="149.7" transform="rotate(-90 200.7 149.7)">42</text>
<text x="201.7" y="145.5" transform="rotate(-90 201.7 145.5)">GND</text>
<text x="203.2" y="149.7" transform="rotate(-90 203.2 149.7)">43</text>
<text x="204.2" y="145.5" transform="rotate(-90 204.2 145.5)">SWDIO</text>
</g>
<g font-size="2.2" fill="#000080">
<text x="255.5" y="18.1">U6</text>
<text x="79.4" y="25.7">R15</text>
<text x="94.5" y="24.4">LED2</text>
<text x="84.4" y="34.5">R16</text>
<text x="98.3" y="34.5">U4</text>
<text x="215.3" y="30.7">U3</text>
<text x="242.9" y="33.2">C2</text>
<text x="55.6" y="37">GND</text>
<text x="255.5" y="37">R18</text>
<text x="26.6" y="42">R13</text>
<text x="224.1" y="43.3">R17</text>
<text x="266.8" y="44.5">C1</text>
<text x="21.6" y="53.3">GND</text>
<text x="44.2" y="53.3">U2</text>
<text x="211.5" y="48.3">Q1</text>
<text x="250.5" y="54.6">GND</text>
<text x="44.2" y="63.4">R14</text>
<text x="34.1" y="68.4">C3</text>
<text x="53.8" y="79.7" transform="rotate(-90 53.8 79.7)">+5V</text>
<text x="147.4" y="83.5">GND</text>
<text x="191.4" y="83.5">U1</text>
<text x="30.4" y="86">GND</text>
<text x="87" y="113.7">USB1</text>
<text x="226.6" y="123.8">CN2</text>
<text x="147.4" y="130.1">GND</text>
<text x="80.7" y="136.3">GND</text>
<text x="71.9" y="140.1">GND</text>
<text x="53.1" y="160.2">GND</text>
<text x="73.6" y="156.5">+5V</text>
<text x="27.9" y="166.5">GND</text>
<text x="42.9" y="172.8">U5</text>
<text x="58" y="180.4">Q2</text>
</g>
<g font-size="1.5" fill="#000080">
<text x="149.8" y="100">FPC1</text>
<text x="53" y="146.6">R11</text>
<text x="63.1" y="146.6">R12</text>
</g>
<g font-size=".7" fill="#a00000">
<text x="62.6" y="167" transform="rotate(-90 62.6 167)">G</text>
<text x="59" y="176.8" transform="rotate(-90 59 176.8)">S</text>
<text x="64.8" y="175.6" transform="rotate(-90 64.8 175.6)">D</text>
</g>
</svg>
